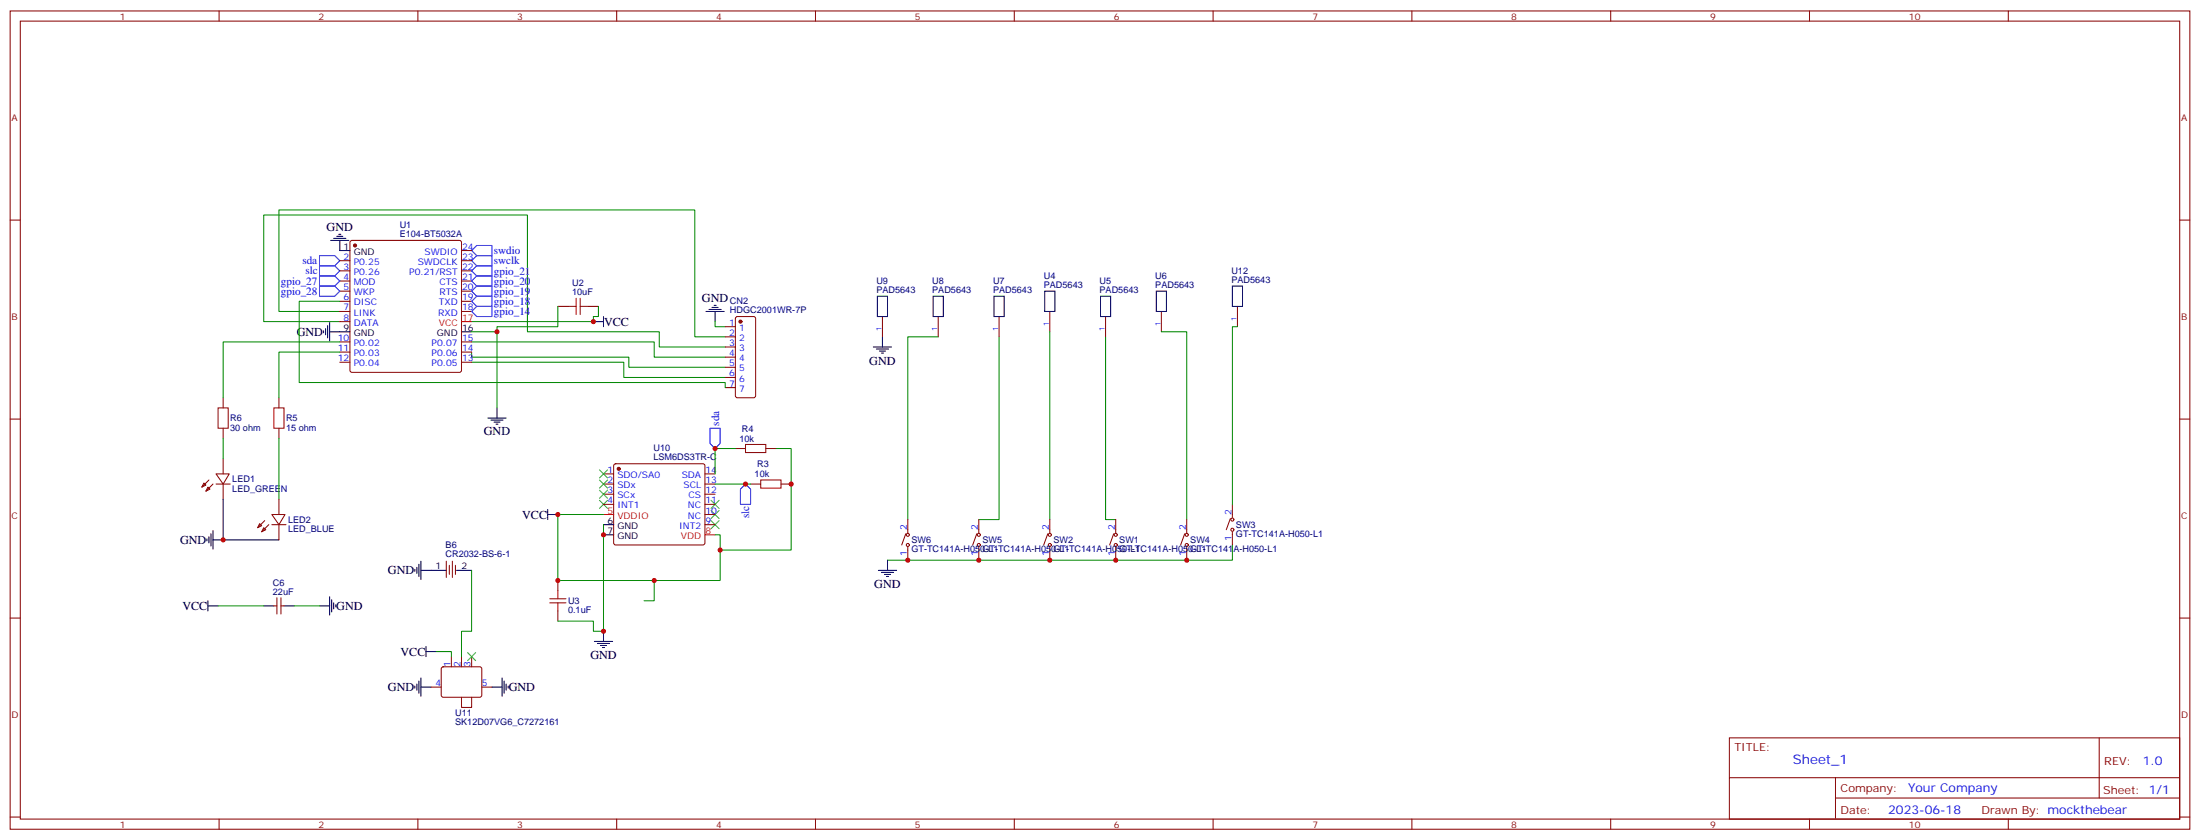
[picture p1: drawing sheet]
<svg xmlns="http://www.w3.org/2000/svg" width="765mm" height="292mm" viewBox="0 0 765 292" stroke-linecap="round" stroke-linejoin="round" font-family="sans-serif">
<g fill="none" stroke="#870000" stroke-width=".35">
<path d="M3.5 3.8h758.1v284.3h-758.1zM7.1 7.3h751v277.3h-751zM76.2 3.8v3.5M145.3 3.8v3.5M214.5 3.8v3.5M283.6 3.8v3.5M352.8 3.8v3.5M421.9 3.8v3.5M491.1 3.8v3.5M560.2 3.8v3.5M629.4 3.8v3.5M698.5 3.8v3.5"/>
<path d="M3.5 76.5h3.6M758.1 76.5h3.5M118.2 90.6h3.5M118.2 94.1h3.5M118.2 97.6h3.5M121.9 83.7l.5-.2h37.4l.5 .2 .2 .5v44.5l-.2 .5-.5 .2h-37.4l-.5-.2-.2-.5v-44.5zM160.5 90.6h3.5M160.5 94.1h3.5M160.5 97.6h3.5M160.5 87.1h3.5M118.2 101.2h3.5M118.2 104.7h3.5"/>
<path d="M118.2 108.2h3.5M118.2 111.8h3.5M118.2 118.8h3.5M160.5 101.2h3.5M160.5 104.7h3.5M160.5 108.2h3.5M160.5 118.8h3.5M194 106.5h3.6M204.6 106.5h3.5M252.2 113.5h3.6M252.2 117.1h3.6M256 110.2l.5-.2h5.6l.7 .4v27.1l-.2 .5-.5 .2h-5.6l-.5-.2-.2-.5v-26.8z"/>
<path d="M306.9 110v7.1M326.3 110v7.1M347.5 110v7.1M365.1 108.2v7.1M384.5 110v7.1M403.9 108.2v7.1M430.4 106.5v7M77.6 138.2v3.5M97 138.2v3.5M118.2 122.3h3.5M118.2 125.9h3.5M160.5 122.3h3.5"/>
<path d="M160.5 125.9h3.5M252.2 120.6h3.6M252.2 124.1h3.6M252.2 127.6h3.6M252.2 131.2h3.6M252.2 134.7h3.6M3.5 145.6h3.6M77.6 148.8v3.5M77.6 159.4v5.3M97 148.8v3.5M255.8 155.9h3.5M266.3 155.9h3.6"/>
<path d="M758.1 145.6h3.5M70.9 167.9l.7 .7-1.4 .7zM72.3 169.3l.7 .7-1.4 .7zM72.7 166.8l-2.5 2.5M74.1 168.2l-2.5 2.5M75.1 164.7h4.6l-2.1 3.5zM75.1 168.2h5M77.6 168.2v5.3M94.5 178.8h4.6l-2.1 3.5zM97 173.5v5.3M209.9 168.2h3.5M209.9 164.7h3.5"/>
<path d="M209.9 171.7h3.5M209.9 175.3h3.5M213.7 161.4l.4-.3h30.4l.5 .3 .2 .5v26.8l-.3 .5-.4 .2h-30.4l-.5-.3-.2-.4v-26.8zM245.2 168.2h3.5M245.2 164.7h3.5M245.2 171.7h3.5M245.2 175.3h3.5M245.2 178.8h3.5M261.1 168.2h3.5M271.6 168.2h3.6M428.6 175.3v4.5M90.3 182l.7 .7-1.4 .7z"/>
<path d="M91.7 183.4l.7 .7-1.4 .7zM92.1 180.9l-2.5 2.5M93.5 182.3l-2.5 2.5M94.5 182.3h5M97 182.3v5.3M155.2 195v5.7M156.3 196.4v3.2M157.3 195v5.7M158.4 196.4v3.2M245.2 182.3h3.5M315 185.5l-1.4 3.9M315.7 180.6v4.5"/>
<path d="M315.7 190.1v4.6M339.7 185.5l-1.4 3.9M340.4 180.6v4.5M340.4 190.1v4.6M364.4 185.5l-1.4 3.9M365.1 180.6v4.5M365.1 190.1v4.6M387.3 185.5l-1.4 3.9M388.1 180.6v4.5M388.1 190.1v4.6M412 185.5l-1.4 3.9M412.7 180.6v4.5"/>
<path d="M412.7 190.1v4.6M427.9 180.2l-1.4 3.9M428.6 184.8v4.6M3.5 214.8h3.6M95.2 210.5h1.1M96.3 207.7v5.7M97.7 207.7v5.7M97.7 210.5h1.1M194 201.7v3.5M194 212.3v3.5M758.1 214.8h3.5M149.9 238.8h3.6"/>
<path d="M153.7 231.9l.5-.2h12.7l.5 .2 .2 .5-.1 9.5-.6 .4-13-.1-.4-.6v-9.2zM157 228.2v3.5M160.5 228.2v3.5M164 228.2v3.5M167.6 238.8h3.5M160.5 242.3v3.5h3.5v-3.5M601.5 256.4h156.6v28.2h-156.6zM730.1 256.4v20.9M601.5 270.2h156.5M638.4 277.3h119.6M638.4 270.2v14.2M3.5 283.9h3.6"/>
<path d="M76.2 284.6v3.5M145.3 284.6v3.5M214.5 284.6v3.5M283.6 284.6v3.5M352.8 284.6v3.5M421.9 284.6v3.5M491.1 284.6v3.5M560.2 284.6v3.5M629.4 284.6v3.5M698.5 284.6v3.5M758.1 283.9h3.5"/>
<circle cx="315.7" cy="189.4" r=".53"/>
<circle cx="315.7" cy="185.8" r=".53"/>
<circle cx="340.4" cy="185.8" r=".53"/>
<circle cx="340.4" cy="189.4" r=".53"/>
<circle cx="365.1" cy="185.8" r=".53"/>
<circle cx="365.1" cy="189.4" r=".53"/>
<circle cx="388.1" cy="185.8" r=".53"/>
<circle cx="388.1" cy="189.4" r=".53"/>
<circle cx="412.7" cy="185.8" r=".53"/>
<circle cx="412.7" cy="189.4" r=".53"/>
<circle cx="428.6" cy="184.1" r=".53"/>
<circle cx="428.6" cy="180.6" r=".53"/>
</g>
<g fill="none" stroke="#000" stroke-width=".35">
<path d="M115 83.5h6.4M116.1 82.8h4.2M117.1 82.1h2.1M117.8 81.4h.7M118.2 83.5v3.6h3.5M428.6 99.4h3.6v7.1h-3.6zM112.5 114.9v.7M113.2 114.2v2.1M113.9 113.2v4.2M114.7 112.1v6.4M114.7 115.3h7M160.5 115.3h3.5"/>
<path d="M206.4 111.8h3.5M209.9 110v3.5M245.5 108.2h6.4M246.6 107.5h4.2M247.6 106.8h2.2M248.4 106.1h.7M248.7 108.2v3.6M305.2 102.9h3.5v7.1h-3.5zM306.9 117.1v3.5M324.6 102.9h3.5v7.1h-3.5zM345.7 102.9h3.5v7.1h-3.5zM363.4 101.2h3.5v7h-3.5z"/>
<path d="M382.8 102.9h3.5v7.1h-3.5zM402.2 101.2h3.5v7h-3.5zM303.7 120.6h6.4M304.8 121.3h4.2M305.9 122h2.1M306.6 122.7h.7M169.7 145.3h6.3M170.7 146h4.3M171.8 146.7h2.1M172.5 147.4h.7M172.9 141.7v3.6M77.6 173.5v14.1h19.4"/>
<path d="M190.5 178.8h3.5M190.5 177v3.6M72 187.3v.7M72.7 186.5v2.2M73.4 185.5v4.2M74.1 187.6h3.5M74.1 184.4v6.4M144.3 197.8v.7M145 197.1v2.1M145.7 196.1v4.2M146.4 198.2h8.8M146.4 195v6.4"/>
<path d="M158.7 198.2h5.3M209.9 182.3h3.5M209.9 185.8h3.5M305.5 198.2h6.4M306.6 198.9h4.2M307.6 199.6h2.1M308.7 194.7v3.5M72.3 210.5h3.5M72.3 208.8v3.5M91.7 210.5h3.5M98.8 210.5h3.5M111.1 210.5h3.6"/>
<path d="M114.7 207.4v6.3M115.4 208.4v4.3M116.1 209.5v2.1M116.8 210.2v.7M209.9 219.4v3.5M308.3 200.3h.7M144.3 238.4v.7M145 237.7v2.1M145.7 236.6v4.3M146.4 235.6v6.3M146.4 238.8h3.5M148.2 226.4h3.5"/>
<path d="M148.2 224.6v3.6M171.1 238.8h3.5M174.6 235.6v6.3M175.3 236.6v4.3M176 237.7v2.1M176.7 238.4v.7M206.7 222.9h6.4M207.8 223.6h4.2M208.8 224.3h2.2M209.5 225h.8"/>
</g>
<g fill="none" stroke="#00f" stroke-width=".35">
<path d="M111.1 88.8h5.3l1.8 1.8-1.8 1.8h-5.3zM111.1 92.4h5.3l1.8 1.7-1.8 1.8h-5.3zM111.1 95.9h5.3l1.8 1.7-1.8 1.8h-5.3zM111.1 99.4h5.3l1.8 1.8-1.8 1.7h-5.3zM164 87.1l1.8-1.8h5.3v3.5h-5.3zM164 90.6l1.8-1.8h5.3v3.6h-5.3zM164 94.1l1.8-1.7h5.3v3.5h-5.3zM164 97.6l1.8-1.7h5.3v3.5h-5.3zM164 101.2l1.8-1.8h5.3v3.5h-5.3zM164 104.7l1.8-1.8h5.3v3.6h-5.3zM164 108.2l1.8-1.7h5.3v3.5h-5.3zM246.9 148.8h3.6v5.3l-1.8 1.8-1.8-1.8z"/>
<path d="M259.3 168.2l1.8 1.8v5.3h-3.6v-5.3z"/>
</g>
<g fill="none" stroke="#3c3" stroke-width=".35">
<path d="M208.5 173.8l2.8 2.9M208.5 166.8l2.8 2.8M208.5 170.3l2.8 2.8M208.5 163.3l2.8 2.8M211.3 173.8l-2.8 2.9M211.3 166.8l-2.8 2.8M211.3 170.3l-2.8 2.8M211.3 163.3l-2.8 2.8M247.3 173.8l2.8 2.9M247.3 177.4l2.8 2.8M250.1 173.8l-2.8 2.9M250.1 177.4l-2.8 2.8"/>
<path d="M247.3 180.9l2.8 2.8M250.1 180.9l-2.8 2.8M162.6 226.8l2.9 2.8M165.5 226.8l-2.9 2.8"/>
</g>
<g fill="none" stroke="#008700" stroke-width=".35">
<path d="M118.2 111.8h-26.5v-37.1h91.7v40.6h45.9v5.3h22.9M118.2 108.2h-21.2v-35.2h144.7v44.1h10.5M118.2 118.8h-40.6v19.4M118.2 104.7h-14.1v28.2h148.1v1.8M164 118.8h63.5v5.3h24.7M164 115.3h8.9v26.4M194 106.5v7h-21.1v1.8M208.1 106.5v3.5h-1.7v1.8h-42.4M248.7 111.8v1.7h3.5M326.3 117.1h-10.6v63.5M347.5 117.1v63.5h-7.1M365.1 115.3v65.3"/>
<path d="M384.5 117.1v63.5h3.6M403.9 115.3h8.8v65.3M430.4 113.5h-1.8v61.8M118.2 122.3h-21.2v15.9M164 122.3v1.8h54.7v3.5h33.5M164 125.9h53v5.3h35.2M77.6 152.3v7.1M97 152.3v21.2M255.8 155.9h-7.1v8.8M269.9 155.9h5.3v35.2h-24.7M209.9 178.8h-15.9v22.9h33.5v7.1h-3.5M248.7 168.2h12.4"/>
<path d="M164 198.2v21.2h-3.5v8.8M209.9 182.3v37.1h-3.5v-3.6h-12.4M248.7 185.8h1.8v15.9h-23M428.6 189.4v5.3h-119.9M75.8 210.5h15.9M102.3 210.5h8.8M151.7 226.4h5.3v1.8"/>
</g>
<path d="M197.6 106.5h2.8M200.4 103.6v5.7M201.8 106.5h2.8M201.8 103.6v5.7M75.8 141.7h3.6v7.1h-3.6zM95.2 141.7h3.6v7.1h-3.6zM259.3 154.4h7v2.9h-7zM264.6 166.8h7v2.8h-7zM191.2 208.1h5.6M191.2 209.5h5.6M194 205.2v2.9M194 209.5v2.8" fill="none" stroke="#a10000" stroke-width=".35"/>
<g fill="#870000" stroke="#870000" stroke-width=".35">
<circle cx="215.2" cy="162.9" r=".53"/>
<circle cx="123.5" cy="85.3" r=".53"/>
<circle cx="257.5" cy="111.8" r=".53"/>
</g>
<path d="M160.5 111.8h3.5M209.9 178.8h3.5M245.2 185.8h3.5" fill="none" stroke="#f00" stroke-width=".35"/>
<g fill="#c00">
<circle cx="209.9" cy="219.4" r=".88"/>
<circle cx="209.9" cy="185.8" r=".88"/>
<circle cx="259.3" cy="168.2" r=".88"/>
<circle cx="248.7" cy="155.9" r=".88"/>
<circle cx="275.2" cy="168.2" r=".88"/>
<circle cx="77.6" cy="187.6" r=".88"/>
<circle cx="194" cy="201.7" r=".88"/>
<circle cx="227.5" cy="201.7" r=".88"/>
<circle cx="250.5" cy="191.1" r=".88"/>
<circle cx="206.4" cy="111.8" r=".88"/>
<circle cx="172.9" cy="115.3" r=".88"/>
<circle cx="388.1" cy="194.7" r=".88"/>
<circle cx="365.1" cy="194.7" r=".88"/>
<circle cx="340.4" cy="194.7" r=".88"/>
<circle cx="315.7" cy="194.7" r=".88"/>
<circle cx="412.8" cy="194.7" r=".88"/>
<circle cx="194" cy="178.8" r=".88"/>
</g>
<text font-size="4.6" fill="#00f" x="623.6" y="265.4">Sheet_1</text>
<g font-size="4.2">
<text x="113.6" y="80.3">GND</text>
<text x="244.1" y="105.1">GND</text>
<text x="210.1" y="113.2">VCC</text>
<text x="103.2" y="116.7">GND</text>
<text x="302.3" y="126.7">GND</text>
<text x="168.3" y="151.3">GND</text>
<text x="181.6" y="180.2">VCC</text>
<text x="62.6" y="189">GND</text>
<text x="134.9" y="199.6">GND</text>
<text x="304.1" y="204.3">GND</text>
<text x="63.4" y="212">VCC</text>
<text x="116.9" y="212">GND</text>
<text x="139.3" y="227.9">VCC</text>
<text x="205.3" y="228.9">GND</text>
<text x="134.9" y="240.2">GND</text>
<text x="176.9" y="240.2">GND</text>
</g>
<g font-size="4.2" fill="#00f">
<text x="745.3" y="265.7">1.0</text>
<text x="663.7" y="275.2">Your Company</text>
<text x="656.7" y="283">2023-06-18</text>
</g>
<g font-size="3.9" fill="#00f">
<text x="171.7" y="88.3">swdio</text>
<text x="105.2" y="91.6">sda</text>
<text x="106.2" y="95.4">slc</text>
<text x="171.7" y="91.8">swclk</text>
<text x="171.8" y="95.5">gpio_21</text>
<text x="97.7" y="98.9">gpio_27</text>
<text x="171.8" y="99">gpio_20</text>
<text x="97.7" y="102.4">gpio_28</text>
<text x="171.8" y="102.5">gpio_19</text>
<text x="171.8" y="106.1">gpio_18</text>
<text x="171.8" y="109.6">gpio_14</text>
<text x="250.2" y="148" transform="rotate(-90 250.2 148)">sda</text>
<text x="260.5" y="180.1" transform="rotate(-90 260.5 180.1)">slc</text>
</g>
<g font-size="3.9" fill="#800">
<text x="603.2" y="261">TITLE:</text>
<text x="731.9" y="265.7">REV:</text>
<text x="640.2" y="275.2">Company:</text>
<text x="731.5" y="275.8">Sheet: 1/1</text>
<text x="640.2" y="282.9">Date:</text>
<text x="689.2" y="282.9">Drawn By: mockthebear</text>
</g>
<g font-size="3.2" fill="#800">
<text x="41.6" y="6.8">1</text>
<text x="110.8" y="6.8">2</text>
<text x="179.9" y="6.8">3</text>
<text x="249.1" y="6.8">4</text>
<text x="318.2" y="6.8">5</text>
<text x="387.3" y="6.8">6</text>
<text x="456.5" y="6.8">7</text>
<text x="525.6" y="6.8">8</text>
<text x="594.8" y="6.8">9</text>
<text x="663.9" y="6.8">10</text>
<text x="4.1" y="41.9">A</text>
<text x="758.6" y="41.9">A</text>
<text x="4.1" y="111.1">B</text>
<text x="758.6" y="111.1">B</text>
<text x="4.1" y="180.2">C</text>
<text x="758.6" y="180.2">C</text>
<text x="4.1" y="249.3">D</text>
<text x="758.6" y="249.3">D</text>
<text x="41.6" y="287.6">1</text>
<text x="110.8" y="287.6">2</text>
<text x="179.9" y="287.6">3</text>
<text x="249.1" y="287.6">4</text>
<text x="318.2" y="287.6">5</text>
<text x="387.3" y="287.6">6</text>
<text x="456.5" y="287.6">7</text>
<text x="525.6" y="287.6">8</text>
<text x="594.8" y="287.6">9</text>
<text x="663.9" y="287.6">10</text>
</g>
<g font-size="3.2" fill="#000080">
<text x="139" y="82.5">E104-BT5032A</text>
<text x="139" y="79.3">U1</text>
<text x="428.3" y="95.2">U12</text>
<text x="199" y="99.5">U2</text>
<text x="304.8" y="101.9">PAD5643</text>
<text x="304.8" y="98.7">U9</text>
<text x="324.2" y="101.9">PAD5643</text>
<text x="324.2" y="98.7">U8</text>
<text x="345.4" y="101.9">PAD5643</text>
<text x="345.4" y="98.7">U7</text>
<text x="363" y="100.1">PAD5643</text>
<text x="363" y="96.9">U4</text>
<text x="382.4" y="101.9">PAD5643</text>
<text x="382.4" y="98.7">U5</text>
<text x="401.8" y="100.1">PAD5643</text>
<text x="401.8" y="96.9">U6</text>
<text x="428.3" y="98.4">PAD5643</text>
<text x="199" y="102.6">10uF</text>
<text x="253.9" y="105.6">CN2</text>
<text x="253.9" y="108.8">HDGC2001WR-7P</text>
<text x="80.1" y="149.6">30 ohm</text>
<text x="80.1" y="146.4">R6</text>
<text x="99.5" y="149.6">15 ohm</text>
<text x="99.5" y="146.4">R5</text>
<text x="258" y="149.9">R4</text>
<text x="257.2" y="153.5">10k</text>
<text x="227.3" y="160">LSM6DS3TR-C</text>
<text x="227.3" y="156.8">U10</text>
<text x="80.8" y="167.6">LED1</text>
<text x="262.5" y="165.8">10k</text>
<text x="263.3" y="162.3">R3</text>
<text x="80.8" y="170.8">LED_GREEN</text>
<text x="100.2" y="184.9">LED_BLUE</text>
<text x="100.2" y="181.7">LED2</text>
<text x="429.9" y="183.5">SW3</text>
<text x="155" y="190.3">B6</text>
<text x="317" y="191.9">GT-TC141A-H050-L1</text>
<text x="317" y="188.8">SW6</text>
<text x="341.7" y="191.9">GT-TC141A-H050-L1</text>
<text x="341.7" y="188.8">SW5</text>
<text x="366.4" y="191.9">GT-TC141A-H050-L1</text>
<text x="366.4" y="188.8">SW2</text>
<text x="389.3" y="191.9">GT-TC141A-H050-L1</text>
<text x="389.3" y="188.8">SW1</text>
<text x="414" y="191.9">GT-TC141A-H050-L1</text>
<text x="414" y="188.8">SW4</text>
<text x="429.9" y="186.6">GT-TC141A-H050-L1</text>
<text x="155" y="193.4">CR2032-BS-6-1</text>
<text x="94.9" y="203.5">C6</text>
<text x="94.9" y="206.7">22uF</text>
<text x="197.6" y="210">U3</text>
<text x="197.6" y="213.1">0.1uF</text>
<text x="158.3" y="248.7">U11</text>
<text x="158.3" y="252">SK12D07VG6_C7272161</text>
</g>
<g font-size="3.2">
<text x="119.5" y="86.7">1</text>
<text x="123" y="88.5">GND</text>
<text x="119.5" y="114.9">9</text>
<text x="123" y="116.7">GND</text>
<text x="151.9" y="116.7">GND</text>
<text x="160.7" y="114.9">16</text>
<text x="211.2" y="182">6</text>
<text x="211.2" y="185.5">7</text>
<text x="214.7" y="183.7">GND</text>
<text x="214.7" y="187.3">GND</text>
<text x="151.4" y="197.8">1</text>
<text x="160.5" y="197.8">2</text>
</g>
<g font-size="3.2" fill="#00f">
<text x="147.6" y="88.5">SWDIO</text>
<text x="160.7" y="86.7">24</text>
<text x="119.5" y="90.2">2</text>
<text x="119.5" y="93.8">3</text>
<text x="123" y="92">P0.25</text>
<text x="123" y="95.5">P0.26</text>
<text x="142.3" y="95.5">P0.21/RST</text>
<text x="145.3" y="92">SWDCLK</text>
<text x="160.7" y="93.8">22</text>
<text x="160.7" y="90.2">23</text>
<text x="119.5" y="97.3">4</text>
<text x="119.5" y="100.8">5</text>
<text x="123" y="99.1">MOD</text>
<text x="152.9" y="99.1">CTS</text>
<text x="160.7" y="100.8">20</text>
<text x="160.7" y="97.3">21</text>
<text x="119.5" y="104.4">6</text>
<text x="119.5" y="107.9">7</text>
<text x="123" y="102.6">WKP</text>
<text x="123" y="106.1">DISC</text>
<text x="152.6" y="106.1">TXD</text>
<text x="152.9" y="102.6">RTS</text>
<text x="160.7" y="107.9">18</text>
<text x="160.7" y="104.4">19</text>
<text x="119.5" y="111.4">8</text>
<text x="123" y="109.6">LINK</text>
<text x="123" y="113.2">DATA</text>
<text x="152.4" y="109.6">RXD</text>
<text x="253.6" y="113.2">1</text>
<text x="117.5" y="118.5">10</text>
<text x="160.7" y="118.5">15</text>
<text x="253.6" y="116.7">2</text>
<text x="257.1" y="114.9">1</text>
<text x="257.1" y="118.5">2</text>
<text x="117.5" y="122">11</text>
<text x="117.5" y="125.5">12</text>
<text x="123" y="120.2">P0.02</text>
<text x="123" y="123.8">P0.03</text>
<text x="150.1" y="123.8">P0.06</text>
<text x="150.1" y="120.2">P0.07</text>
<text x="160.7" y="125.5">13</text>
<text x="160.7" y="122">14</text>
<text x="253.6" y="120.2">3</text>
<text x="253.6" y="123.8">4</text>
<text x="257.1" y="122">3</text>
<text x="257.1" y="125.5">4</text>
<text x="123" y="127.3">P0.04</text>
<text x="150.1" y="127.3">P0.05</text>
<text x="253.6" y="127.3">5</text>
<text x="253.6" y="130.8">6</text>
<text x="257.1" y="129">5</text>
<text x="253.6" y="134.3">7</text>
<text x="257.1" y="132.6">6</text>
<text x="257.1" y="136.1">7</text>
<text x="211.2" y="164.3">1</text>
<text x="211.2" y="167.9">2</text>
<text x="214.7" y="166.1">SDO/SA0</text>
<text x="237.1" y="166.1">SDA</text>
<text x="245.4" y="167.9">13</text>
<text x="245.4" y="164.3">14</text>
<text x="211.2" y="171.4">3</text>
<text x="214.7" y="169.6">SDx</text>
<text x="214.7" y="173.1">SCx</text>
<text x="237.7" y="169.6">SCL</text>
<text x="239.5" y="173.1">CS</text>
<text x="245.4" y="171.4">12</text>
<text x="211.2" y="174.9">4</text>
<text x="214.7" y="176.7">INT1</text>
<text x="239.3" y="176.7">NC</text>
<text x="245.4" y="178.4">10</text>
<text x="245.4" y="174.9">11</text>
<text x="428.3" y="178.8" transform="rotate(-90 428.3 178.8)">2</text>
<text x="236.2" y="183.7">INT2</text>
<text x="239.3" y="180.2">NC</text>
<text x="245.4" y="182">9</text>
<text x="315.4" y="184.1" transform="rotate(-90 315.4 184.1)">2</text>
<text x="340.1" y="184.1" transform="rotate(-90 340.1 184.1)">2</text>
<text x="364.8" y="184.1" transform="rotate(-90 364.8 184.1)">2</text>
<text x="387.7" y="184.1" transform="rotate(-90 387.7 184.1)">2</text>
<text x="412.4" y="184.1" transform="rotate(-90 412.4 184.1)">2</text>
<text x="428.3" y="187.9" transform="rotate(-90 428.3 187.9)">1</text>
<text x="315.4" y="193.2" transform="rotate(-90 315.4 193.2)">1</text>
<text x="340.1" y="193.2" transform="rotate(-90 340.1 193.2)">1</text>
<text x="364.8" y="193.2" transform="rotate(-90 364.8 193.2)">1</text>
<text x="387.7" y="193.2" transform="rotate(-90 387.7 193.2)">1</text>
<text x="412.4" y="193.2" transform="rotate(-90 412.4 193.2)">1</text>
<text x="156.6" y="231.7" transform="rotate(-90 156.6 231.7)">1</text>
<text x="160.2" y="231.7" transform="rotate(-90 160.2 231.7)">2</text>
<text x="163.7" y="231.7" transform="rotate(-90 163.7 231.7)">3</text>
<text x="151.4" y="238.4">4</text>
<text x="167.6" y="238.4">5</text>
</g>
<g font-size="3.2" fill="#f00">
<text x="152.6" y="113.2">VCC</text>
<text x="160.7" y="111.4">17</text>
<text x="211.2" y="178.4">5</text>
<text x="214.7" y="180.2">VDDIO</text>
<text x="245.4" y="185.5">8</text>
<text x="236.8" y="187.3">VDD</text>
</g>
<g font-size="2.5" fill="#00f">
<text x="364.8" y="113.3" transform="rotate(-90 364.8 113.3)">1</text>
<text x="403.6" y="113.3" transform="rotate(-90 403.6 113.3)">1</text>
<text x="430" y="111.6" transform="rotate(-90 430 111.6)">1</text>
<text x="306.6" y="115.1" transform="rotate(-90 306.6 115.1)">1</text>
<text x="326" y="115.1" transform="rotate(-90 326 115.1)">1</text>
<text x="347.1" y="115.1" transform="rotate(-90 347.1 115.1)">1</text>
<text x="384.2" y="115.1" transform="rotate(-90 384.2 115.1)">1</text>
</g>
</svg>
